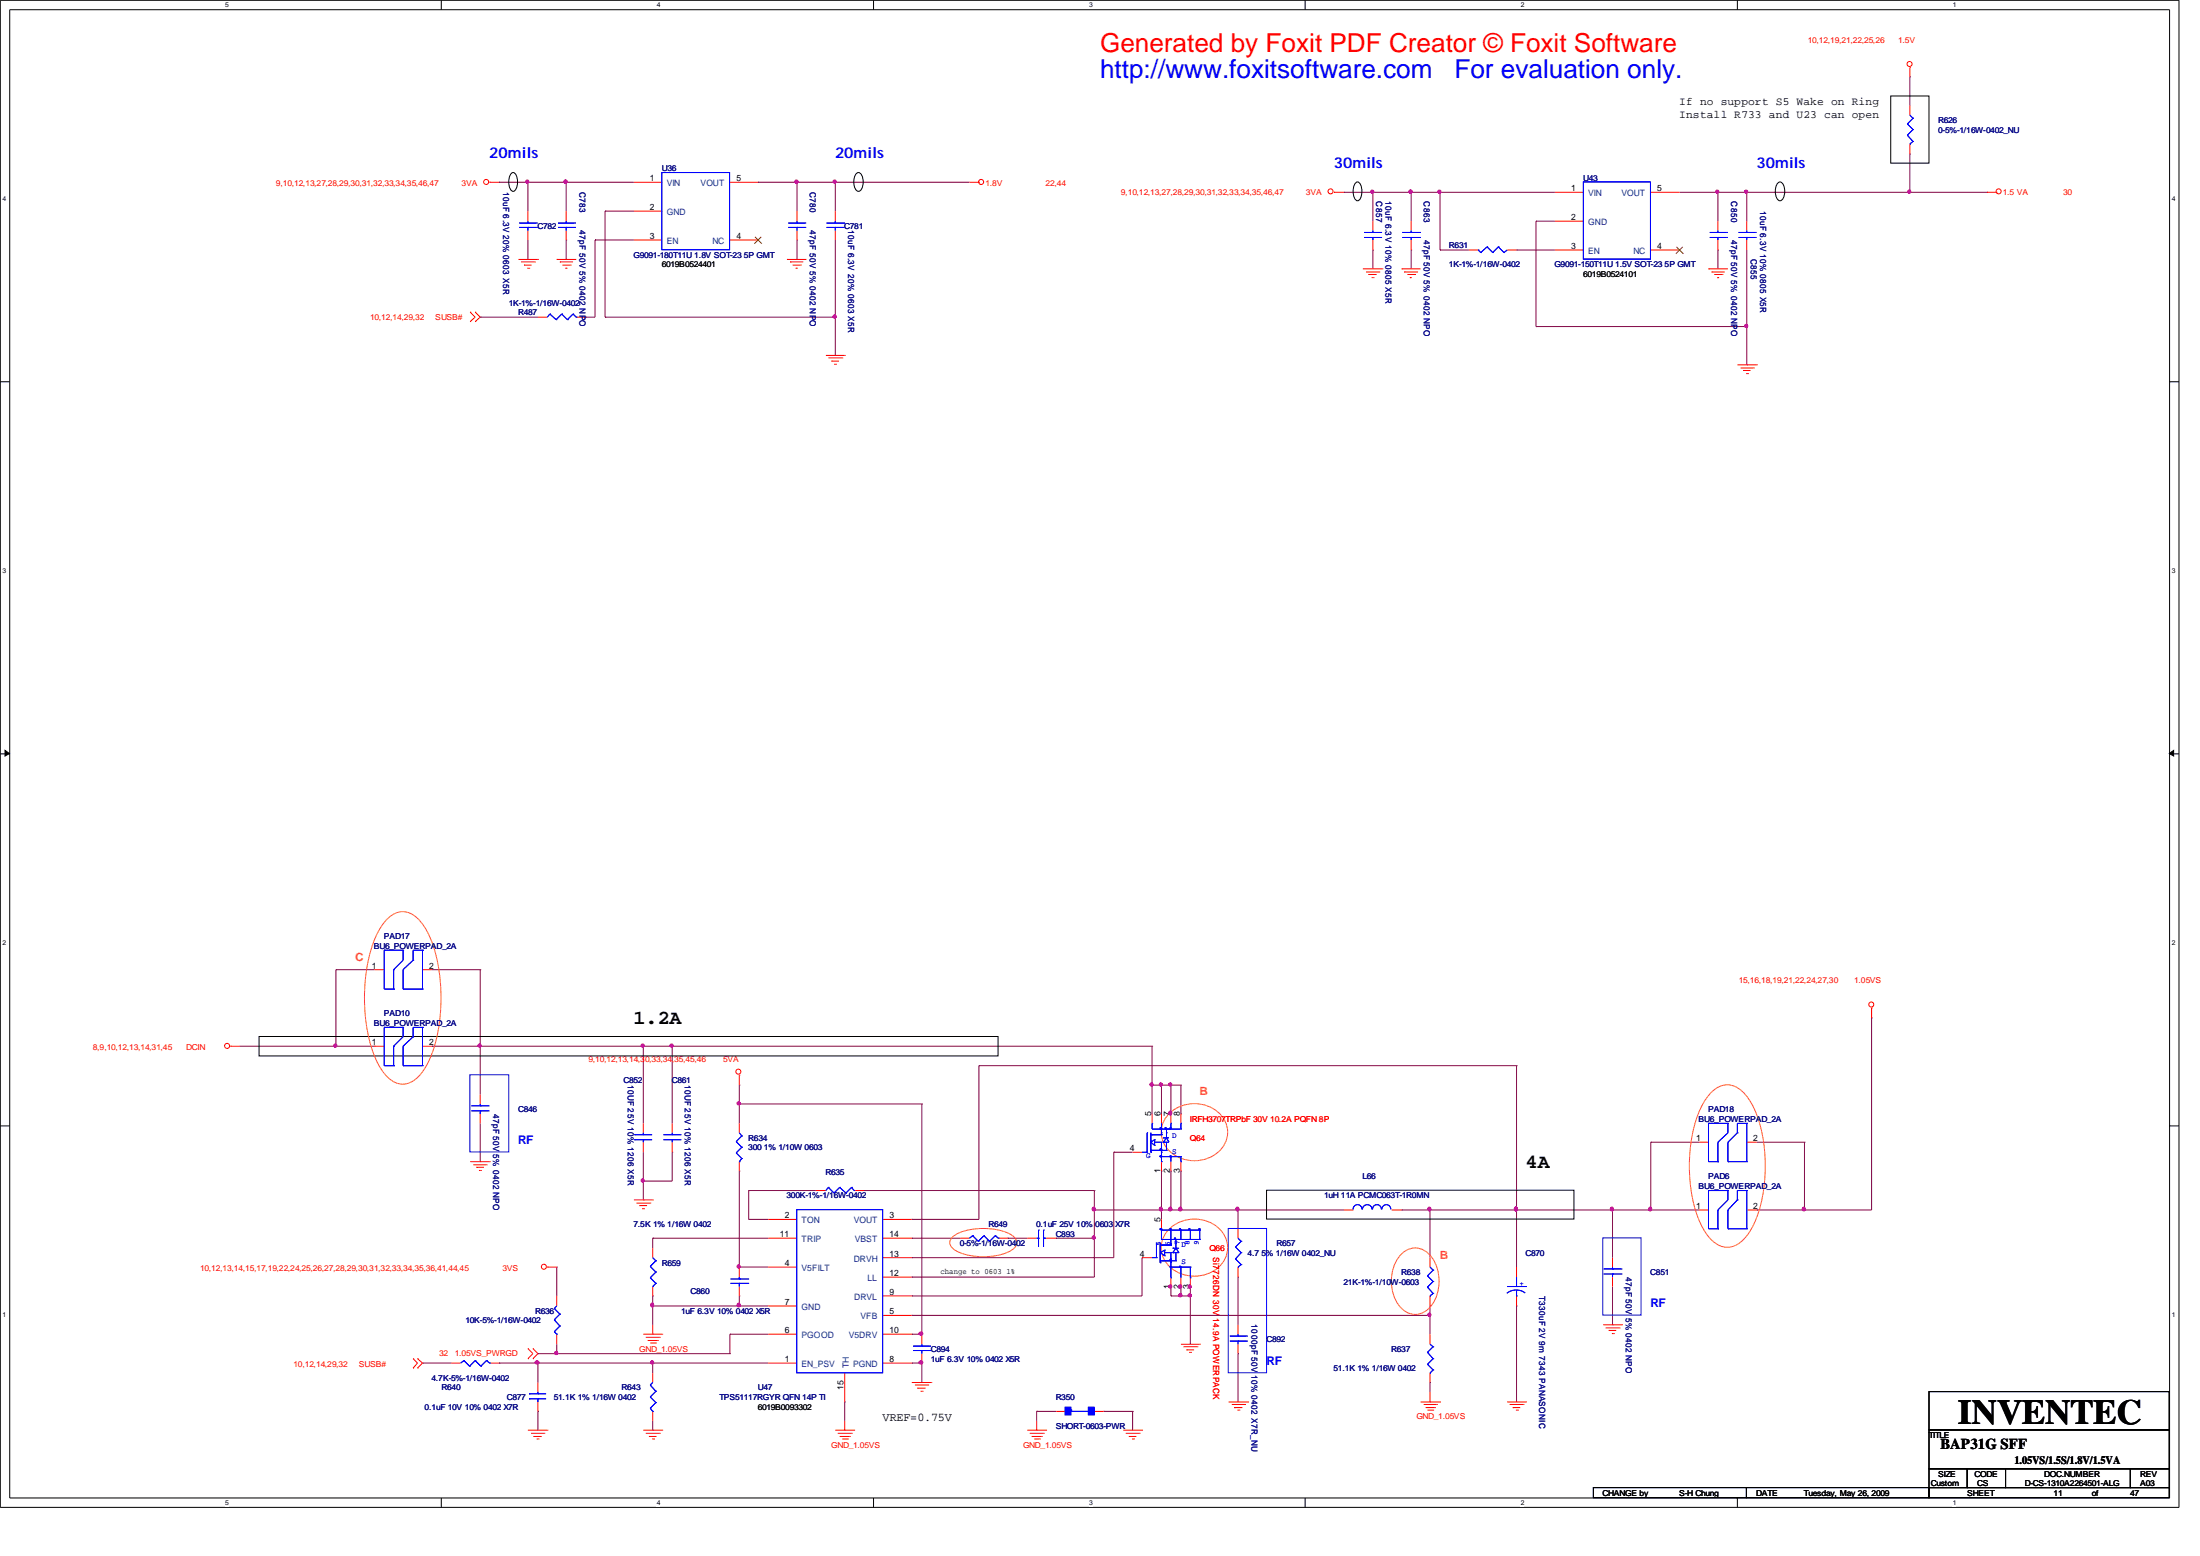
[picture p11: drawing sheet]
<svg xmlns="http://www.w3.org/2000/svg" width="297mm" height="210mm" viewBox="0 0 297 210" stroke-linecap="round" stroke-linejoin="round" font-family="sans-serif">
<path d="M0 0h294.1v203.4h-294.1zM1.3 1.3h291.5v200.8h-291.5z" fill="none" stroke="#000" stroke-width=".13"/>
<g fill="#fff">
<path d="M30.4 .2h.4v1h-.4z"/>
<path d="M30.4 202.3h.4v1h-.4z"/>
</g>
<path d="M59.6 0v1.3M59.6 202.1v1.3" fill="none" stroke="#000" stroke-width=".13"/>
<g fill="#fff">
<path d="M88.6 .2h.5v1h-.5z"/>
<path d="M88.6 202.3h.5v1h-.5z"/>
</g>
<path d="M117.9 0v1.3M117.9 202.1v1.3" fill="none" stroke="#000" stroke-width=".13"/>
<g fill="#fff">
<path d="M147 .2h.4v1h-.4z"/>
<path d="M147 202.3h.4v1h-.4z"/>
</g>
<path d="M176.1 0v1.3M176.1 202.1v1.3" fill="none" stroke="#000" stroke-width=".13"/>
<g fill="#fff">
<path d="M205.2 .2h.5v1h-.5z"/>
<path d="M205.2 202.3h.5v1h-.5z"/>
</g>
<path d="M234.5 0v1.3M234.5 202.1v1.3" fill="none" stroke="#000" stroke-width=".13"/>
<g fill="#fff">
<path d="M263.6 .2h.4v1h-.4z"/>
<path d="M263.6 202.3h.4v1h-.4z"/>
<path d="M.3 26.3h.5v1h-.5z"/>
<path d="M293.1 26.3h.4v1h-.4z"/>
<path d="M.3 76.5h.5v1.1h-.5z"/>
<path d="M293.1 76.5h.4v1.1h-.4z"/>
</g>
<path d="M0 51.5h1.3M292.8 51.5h1.3" fill="none" stroke="#000" stroke-width=".13"/>
<g fill="#fff">
<path d="M.3 126.7h.5v1.1h-.5z"/>
<path d="M293.1 126.7h.4v1.1h-.4z"/>
</g>
<path d="M0 101.7h1.3M292.8 101.7h1.3" fill="none" stroke="#000" stroke-width=".13"/>
<path d="M.7 101.3l.6 .4-.6 .3zM292.8 101.7l.6-.4v.7z" fill="#000" stroke="#000" stroke-width=".13"/>
<g fill="#fff">
<path d="M.3 177h.5v1h-.5z"/>
<path d="M293.1 177h.4v1h-.4z"/>
</g>
<g fill="none" stroke="#000" stroke-width=".13">
<path d="M255.2 13h5.1v9h-5.1zM69 23.4l.3-.1a1.15 1.15 0 0 1 .5 1.3 1.15 1.15 0 0 1-.5 1.2 1.15 1.15 0 0 1-.6-1.2v-.5zM115.6 23.4l.3-.1a1.13 1.13 0 0 1 .6 1.3 1.13 1.13 0 0 1-.6 1.2 1.13 1.13 0 0 1-.7-1.2l.1-.5zM183 24.7l.2-.1a1.15 1.15 0 0 1 .6 1.2 1.15 1.15 0 0 1-.6 1.3 1.15 1.15 0 0 1-.6-1.3l.1-.5zM240 24.7l.2-.1a1.13 1.13 0 0 1 .7 1.2 1.13 1.13 0 0 1-.7 1.3 1.13 1.13 0 0 1-.6-1.3l.1-.5zM35 139.9h99.7v2.6h-99.7zM0 151.9h1.3M292.8 151.9h1.3M170.9 160.6h41.5v3.9h-41.5zM260.3 187.8h32.5v5.2h-32.5zM260.3 198.2h5.2v2.5h-5.2zM260.3 193h32.5v5.2h-32.5z"/>
<path d="M265.5 198.2h5.2v2.5h-5.2zM270.7 198.2h16.8v2.5h-16.8zM287.5 198.2h5.3v2.5h-5.3zM215.1 200.7h20.6v1.4h-20.6zM235.7 200.7h24.6v1.4h-24.6zM260.3 200.7h32.5v1.4h-32.5z"/>
</g>
<g fill="none" stroke="#800040" stroke-width=".13">
<path d="M257.8 10.4h.1M257.8 10.4v3.9M67.4 24.6h.1M67.4 24.6h18.2M71.2 35h.1M71.2 24.6h.1M71.2 24.6v3.9M71.2 32.4v2.6M76.4 24.6h.1M76.4 32.4h.1M76.4 24.6v3.9M76.4 32.4v2.6"/>
<path d="M80.3 32.4h.1M80.3 32.4h5.3M80.3 32.4v10.4h-1.3M81.7 28.5h.1M81.7 28.5h3.9M81.7 28.5v14.3M102.3 24.6h.1M102.3 24.6h28.6M107.6 24.6h.1M107.6 32.4h.1M107.6 24.6v3.9M107.6 32.4v2.6"/>
<path d="M112.7 24.6h.1M112.7 24.6v3.9M112.7 32.4v15.6M181.4 26h.1M181.4 26h28.4M185.3 33.7h.1M185.3 26h.1M185.3 26v3.8M185.3 33.7v2.6M190.5 26h.1M190.5 33.7h.1M190.5 26v3.8"/>
<path d="M190.5 33.7v2.6M194.4 26h.1M194.4 33.7h.1M194.4 33.7h3.8M194.4 26v7.7M204.7 33.7h.1M204.7 33.7h5.1M207.3 29.8h.1M207.3 29.8h2.5M207.3 29.8v14.3M226.7 26h41.5M231.9 26h.1"/>
<path d="M231.9 33.7h.1M231.9 26v3.8M231.9 33.7v2.6M235.8 26h.1M235.8 26v3.8M235.8 33.7v15.5M257.8 26h.1M257.8 20.8h.1M257.8 20.8v5.2M268.2 26h.1M64.8 42.8h.1M64.8 42.8h7.8"/>
<path d="M79 42.8h.1M81.7 42.8h.1M81.7 42.8h31M112.7 42.8h.1M112.7 48h.1M207.3 44.1h.1M207.3 44.1h28.5M235.8 44.1h.1M235.8 49.2h.1M45.3 130.9h.1M45.3 130.9h5.2M45.3 130.9v10.3"/>
<path d="M58.3 130.9h6.5M64.8 130.9h.1M64.8 130.9v16.8M252.6 137.4h.1M252.6 137.4v25.9h-15.5M32.4 141.2h18.1M45.3 141.2h.1M50.5 141.2h.1M58.3 141.2h.1M58.3 141.2h97.2M64.8 141.2h.1M64.8 156.8h.1"/>
<path d="M64.8 151.6v5.2M86.8 141.2h.1M86.8 159.4h.1M86.8 141.2v10.4M86.8 155.5v6.4M90.7 141.2h.1M90.7 155.5h.1M90.7 141.2v10.4M90.7 155.5v3.9h-3.9M99.8 149h.1M99.8 158h.1M99.8 146.4h.1"/>
<path d="M99.8 146.4v5.2M99.8 158v13M99.8 149h24.6M124.4 149h.1M124.4 149v31h-1.3M132.1 143.8h.1M132.1 143.8v20.7h-9M132.1 143.8h72.6M150.3 155.5h.1M150.3 155.5v14.2h-27.2M150.3 155.5h2.6M155.5 146.4h.1"/>
<path d="M155.5 141.2h.1M155.5 141.2v9.1M155.5 146.4h3.9M156.8 158h.1M156.8 146.4h.1M156.8 146.4v3.9M156.8 158v6.5M158 158h.1M158 146.4h.1M158 146.4v3.9M158 158v5.3M159.4 158h.1"/>
<path d="M159.4 150.3h.1M159.4 146.4h.1M159.4 146.4v3.9M159.4 158v5.3M204.7 143.8h.1M204.7 143.8v27.2M222.8 154.1h.1M222.8 154.1h6.5M222.8 154.1v9.2M237.1 154.1h6.4M243.5 154.1h.1M243.5 154.1v9.2"/>
<path d="M75.1 171h.1M75.1 171v3.9M86.8 161.9h.1M88.1 167.1h.1M88.1 176.2h.1M88.1 174.9h.1M88.1 167.1h15.6M88.1 167.1v1.3M88.1 174.9v3.9M88.1 176.2h15.6M99.8 171h.1M99.8 174.9h.1"/>
<path d="M99.8 176.2h.1M99.8 174.9v1.3M99.8 171h3.9M101 160.7h.1M101 164.5h.1M101 160.7h9.1M101 164.5h2.7M101 160.7v3.8M116.6 160.7h.1M116.6 160.7h31.1M123.1 177.5h.1M123.1 169.7h.1"/>
<path d="M123.1 172.3h.1M123.1 167.1h.1M123.1 164.5h.1M123.1 174.9h.1M123.1 177.5h69.9M123.1 167.1h6.5M136 167.1h.1M136 167.1h2.6M142.5 167.1h.1M142.5 167.1h5.2M147.7 160.7h.1M147.7 163.3h.1"/>
<path d="M147.7 167.1h.1M147.7 160.7v11.6h-24.6M147.7 163.3h33.7M154.1 169.7h.1M154.1 169.7v5.2h-31M156.8 163.3h.1M158 163.3h.1M158 173.7h.1M158 174.9h.1M158 174.9h2.7M158 173.6v1.3M159.4 174.9h.1"/>
<path d="M159.4 173.7h.1M159.4 163.3h.1M159.4 173.6v1.3M160.7 174.9h.1M160.7 173.7h.1M160.7 173.6v7.8M167.1 163.3h.1M167.1 172.3h.1M167.1 163.3v2.5M167.1 172.3v6.5M189.2 163.3h.1M189.2 163.3h40.1"/>
<path d="M193 163.3h.1M193 177.5h.1M193 176.2h.1M193 163.3v6.4M193 176.2v3.8M204.7 163.3h.1M204.7 176.2h.1M204.7 176.2v13M217.6 163.3h.1M217.6 178.8h.1M217.6 163.3v6.4M217.6 173.6v5.2"/>
<path d="M222.8 163.3h.1M237.1 163.3h.1M243.5 163.3h.1M57 183.9h.1M57 183.9h3.9M67.4 183.9h.1M67.4 183.9h36.3M72.6 183.9h.1M72.6 190.5h.1M72.6 182.7h.1M72.6 183.9v2.7M72.6 190.5v2.5"/>
<path d="M72.6 182.7h25.9M75.1 182.7h.1M75.1 181.4v1.3M88.1 183.9h.1M88.1 193h.1M88.1 183.9v1.4M88.1 191.7v1.3M98.5 180h.1M98.5 182.7h.1M98.5 180h5.2M98.5 180v2.7M114 189.2h.1"/>
<path d="M114 189.2v2.5M123.1 180h.1M123.1 183.9h.1M123.1 183.9h1.3M124.4 183.9h.1M124.4 183.9v2.7M139.9 190.5h.1M139.9 190.5h2.6M139.9 190.5v1.2M149 190.5h.1M149 190.5h3.9M152.9 190.5h.1"/>
<path d="M152.9 190.5v2.5M167.1 182.7h.1M167.1 182.7v6.5M193 186.6h.1M193 186.6v1.2"/>
</g>
<g fill="#f0f" stroke="#f0f" stroke-width=".13">
<path d="M124.1 183.7h.4v.2v.1h-.4l-.1-.1z" fill-rule="evenodd"/>
<path d="M72.3 183.7h.4v.2v.1h-.4l-.1-.1z" fill-rule="evenodd"/>
<path d="M124.1 179.8h.4v.2v.1h-.4l-.1-.1z" fill-rule="evenodd"/>
<circle cx="76.3" cy="24.5" r=".21"/>
<circle cx="112.6" cy="24.5" r=".21"/>
<circle cx="160.6" cy="174.8" r=".21"/>
<circle cx="156.7" cy="163.1" r=".24"/>
<circle cx="157.9" cy="163.1" r=".24"/>
<circle cx="88" cy="183.9" r=".21"/>
<circle cx="192.9" cy="163.1" r=".24"/>
<circle cx="147.6" cy="167" r=".21"/>
<circle cx="99.7" cy="148.9" r=".21"/>
<circle cx="99.7" cy="170.9" r=".21"/>
<circle cx="99.7" cy="176.1" r=".24"/>
<circle cx="192.9" cy="177.4" r=".21"/>
<circle cx="90.6" cy="141.1" r=".21"/>
<circle cx="204.6" cy="163.1" r=".24"/>
<circle cx="147.6" cy="163.1" r=".24"/>
<circle cx="88" cy="176.1" r=".24"/>
<circle cx="86.7" cy="141.1" r=".21"/>
<circle cx="75.1" cy="182.6" r=".21"/>
<circle cx="235.7" cy="25.9" r=".21"/>
<circle cx="257.7" cy="25.9" r=".21"/>
<circle cx="194.3" cy="25.9" r=".21"/>
<circle cx="190.4" cy="25.9" r=".21"/>
<circle cx="235.7" cy="44" r=".21"/>
<circle cx="86.7" cy="159.3" r=".21"/>
<circle cx="112.6" cy="42.7" r=".21"/>
<circle cx="243.4" cy="163.1" r=".24"/>
<circle cx="160.6" cy="173.6" r=".21"/>
<circle cx="159.3" cy="173.6" r=".21"/>
<circle cx="159.3" cy="174.8" r=".21"/>
<circle cx="157.9" cy="173.6" r=".21"/>
<circle cx="71.2" cy="24.5" r=".21"/>
<circle cx="107.5" cy="24.5" r=".21"/>
<circle cx="185.2" cy="25.9" r=".21"/>
<circle cx="231.8" cy="25.9" r=".21"/>
<circle cx="45.3" cy="141.1" r=".21"/>
<circle cx="64.7" cy="141.1" r=".21"/>
<circle cx="222.7" cy="163.1" r=".24"/>
<circle cx="217.5" cy="163.1" r=".24"/>
<circle cx="167" cy="163.1" r=".24"/>
<circle cx="159.3" cy="163.1" r=".24"/>
<circle cx="155.4" cy="146.3" r=".21"/>
<circle cx="157.9" cy="150.2" r=".24"/>
<circle cx="156.7" cy="146.3" r=".21"/>
<circle cx="157.9" cy="146.3" r=".21"/>
</g>
<g fill="none" stroke="#f00" stroke-width=".13">
<path d="M257.8 9.1h.1M257.8 9.1v1.3M66.1 24.6h.1M66.1 24.6h1.3M70 35h2.6M70.3 35.3h1.9M70.7 35.8h.1M70.7 35.8h1.1M71.2 36.2h.2M71.2 28.5v1.3M71.2 31.1v1.3M71.4 36.2h.1"/>
<path d="M72.2 35.3h.1M72.6 35h.1M75.1 35h.1M75.1 35h2.7M75.6 35.3h.1M75.6 35.3h1.7M75.9 35.8h1.1M76.3 36.2h.1M76.3 36.2h.3M77 35.8h.1M106.2 35h.1M106.2 35h2.6"/>
<path d="M106.6 35.3h.1M106.6 35.3h1.8M107 35.8h1.1M107.4 36.2h.1M107.4 36.2h.3M108.1 35.8h.1M130.9 24.6h1.2M132.1 24.6h.1M180 26h.1M180 26h1.4M183.9 36.3h2.7M184.4 36.7h1.7"/>
<path d="M184.7 37h.1M184.7 37h1.1M185.1 37.5h.3M185.4 37.5h.1M186.1 36.7h.1M186.6 36.3h.1M189.2 36.3h.1M189.2 36.3h2.5M189.5 36.7h.1M189.5 36.7h1.9M189.9 37h1.1M190.3 37.5h.1"/>
<path d="M190.3 37.5h.2M191 37h.1M230.6 36.3h.1M230.6 36.3h2.6M231 36.7h.1M231 36.7h1.8M231.4 37h1.1M231.8 37.5h.1M231.8 37.5h.2M232.5 37h.1M268.2 26h1.3M269.5 26h.1"/>
<path d="M63.5 43.4h.1M63.5 42.1h.1M63.5 42.1l.6 .7-.6 .6M64.1 42.1h.1M64.1 43.4h.1M64.1 42.1l.7 .7-.7 .6M111.5 48h2.5M111.8 48.3h1.9M112.2 48.7h.1M112.2 48.7h1M112.6 49.1h.2M112.8 49.1h.1"/>
<path d="M113.7 48.3h.1M114 48h.1M234.5 49.2h2.6M234.9 49.7h1.8M235.2 50h.1M235.2 50h1.1M235.7 50.4h.2M235.9 50.4h.1M236.7 49.7h.1M237.1 49.2h.1M252.6 136h.1M252.6 136v1.4"/>
<path d="M31.1 141.2h.1M31.1 141.2h1.3M63.5 156.8h2.6M63.9 157.2h1.8M64.3 157.5h.1M64.3 157.5h1M64.6 157.9h.3M64.9 157.9h.1M65.7 157.2h.1M66.1 156.8h.1M99.8 145.1h.1M99.8 145.1v1.3"/>
<path d="M73.9 171h.1M73.9 171h1.2M85.6 161.9h2.5M85.9 162.3h1.9M86.3 162.7h.1M86.3 162.7h1M86.7 163.1h.2M86.9 163.1h.1M87.8 162.3h.1M88.1 161.9h.1M88.1 178.8v1.2M110.1 160.7h1.4"/>
<path d="M115.3 160.7h1.3M193 169.7v1.3M193 174.9v1.3M216.4 178.8h2.5M216.7 179.2h1.9M217.1 179.5h.1M217.1 179.5h1M217.6 180h.2M217.8 180h.1M218.6 179.2h.1M218.9 178.8h.1M55.8 184.6h.1"/>
<path d="M55.8 183.3h.1M55.8 183.3l.5 .6-.5 .7M56.3 183.3h.1M56.3 184.6h.1M56.3 183.3l.7 .6-.7 .7M71.2 183.3h.1M71.2 182h.1M71.2 193h2.7M71.2 182l.7 .7-.7 .6M71.7 193.4h1.7M71.9 182h.1M71.9 183.3h.1"/>
<path d="M71.9 182l.7 .7-.7 .6M72 193.8h.1M72 193.8h1.1M72.4 194.2h.3M72.7 194.2h.1M73.4 193.4h.1M73.9 193h.1M86.8 193h2.6M86.8 180h2.6M87.2 193.4h1.8M87.2 180.5h1.8M87.4 180.9h1.4"/>
<path d="M87.6 193.8h.1M87.6 193.8h1M87.8 181.2h.7M88 194.2h.3M88.1 180h.1M88.3 194.2h.1M88.5 181.2h.1M88.8 180.9h.1M89 193.4h.1M89 180.5h.1M89.4 193h.1M89.4 180h.1"/>
<path d="M112.7 193h2.6M113.1 193.4h1.8M113.3 193.8h1.4M113.7 194.2h.7M114 193h.1M114 191.7v1.3M114.4 194.2h.1M114.7 193.8h.1M114.9 193.4h.1M115.3 193h.1M123.1 186.6h2.6M123.5 186.9h1.8"/>
<path d="M123.8 187.3h.1M123.8 187.3h1.1M124.2 187.7h.3M124.5 187.7h.1M125.3 186.9h.1M125.7 186.6h.1M138.6 193h2.6M139 193.4h1.8M139.2 193.8h1.4M139.6 194.2h.7M139.9 193h.1M139.9 191.7v1.3"/>
<path d="M140.3 194.2h.1M140.6 193.8h.1M140.8 193.4h.1M141.2 193h.1M142.5 190.5h1.3M147.7 190.5h1.3M151.6 193h2.5M151.9 193.4h1.9M152.4 193.8h.1M152.4 193.8h1M152.8 194.2h.2M153 194.2h.1"/>
<path d="M153.8 193.4h.1M154.1 193h.1M159.4 181.4h2.5M159.7 181.7h1.9M160.1 182.2h.1M160.1 182.2h1.1M160.5 182.5h.2M160.7 182.5h.1M161.6 181.7h.1M161.9 181.4h.1M165.8 189.2h2.6M166.2 189.5h1.8"/>
<path d="M166.6 189.9h.1M166.6 189.9h1.1M167 190.3h.3M167.3 190.3h.1M168 189.5h.1M168.4 189.2h.1M191.7 189.2h2.7M192.2 189.5h1.7M192.4 189.9h1.3M192.7 190.3h.7M193 189.2h.1M193 187.8v1.4"/>
<path d="M193.4 190.3h.1M193.7 189.9h.1M193.9 189.5h.1M194.4 189.2h.1M203.4 189.2h2.6M203.8 189.5h1.8M204.2 189.9h.1M204.2 189.9h1M204.6 190.3h.3M204.9 190.3h.1M205.6 189.5h.1M206 189.2h.1"/>
<circle cx="257.7" cy="8.6" r=".34"/>
<circle cx="65.6" cy="24.6" r=".34"/>
<circle cx="132.4" cy="24.6" r=".34"/>
<circle cx="179.6" cy="25.8" r=".34"/>
<circle cx="269.7" cy="25.8" r=".34"/>
<circle cx="252.6" cy="135.6" r=".34"/>
<circle cx="30.6" cy="141.1" r=".34"/>
<circle cx="99.7" cy="144.6" r=".34"/>
<circle cx="73.4" cy="170.9" r=".34"/>
</g>
<path d="M52.3 123.9a2.67 2.67 0 0 1 4.1 0 11.8 11.8 0 0 1 2.7 6.2 23.6 23.6 0 0 1-1.1 12.8 5.8 5.8 0 0 1-2.9 3.3 2.7 2.7 0 0 1-2.8-.8 11.8 11.8 0 0 1-2.7-6.2 23.6 23.6 0 0 1 1.1-12.8l1-1.8zM157.8 150.3a4.8 4.8 0 0 1 7.6 1.1 3.7 3.7 0 0 1-2.6 5 4.6 4.6 0 0 1-6-2.9 3.5 3.5 0 0 1 1-3.2zM231.1 147.3a2.74 2.74 0 0 1 4 0 10.9 10.9 0 0 1 2.7 5.8 21.1 21.1 0 0 1-1 12 5.6 5.6 0 0 1-3 3.1 3 3 0 0 1-3.3-1.4 16 16 0 0 1-2.5-9.4 16 16 0 0 1 2.5-9.5zM128.5 166.9a6.4 6.4 0 0 1 4.2-1.1 6.4 6.4 0 0 1 4.2 1.1 .95 .95 0 0 1 0 1.5 6.4 6.4 0 0 1-4.2 1.2 6.4 6.4 0 0 1-4.2-1.2 .95 .95 0 0 1 0-1.5zM157.8 165.9a4.8 4.8 0 0 1 7.6 1.1 3.7 3.7 0 0 1-2.6 5 4.6 4.6 0 0 1-6-2.9 3.5 3.5 0 0 1 1-3.2zM189.2 169.2a2.57 2.57 0 0 1 4.1 .5 5.7 5.7 0 0 1-.5 6.9 2.57 2.57 0 0 1-4.1-.5 5.7 5.7 0 0 1 .5-6.9z" fill="none" stroke="#ff8000" stroke-width=".13"/>
<g fill="none" stroke="#00f" stroke-width=".13">
<path d="M70.1 30.7h2.3M70.1 30.1h2.3M71.2 30.1h.1M71.2 30.7h.1M71.2 29.8v.3M71.2 30.7v.4M72.4 30.7h.1M72.4 30.1h.1M63.4 145h5.3v10.4h-5.3zM111.8 160.2h.1M111.8 160.2l-.3 .5M111.8 160.2l.8 .8"/>
<path d="M112.6 161h.1M113.3 160.2h.1M113.3 160.2l-.7 .8M113.3 160.2l.9 .8M114.2 161h.1M114.9 160.2h.1M114.9 160.2l-.7 .8M114.9 160.2l.4 .5M115.3 160.7h.1M165.8 165.8h5.1v19.5h-5.1zM192.7 172.2h.1M192.7 173.7h.1"/>
<path d="M192.7 172.2l.7 .7M192.7 173.7l.7 .8M193 174.9h.1M193 171l.4 .4M193.4 171.4h.1M193.4 172.9h.1M193.4 174.5h.1M193.4 171.4l-.7 .8M193.4 172.9l-.7 .8M193.4 174.5l-.4 .4M216.3 167h5.2v10.5h-5.2z"/>
</g>
<path d="M143.8 190h.7v.9h-.7z" fill="#00f"/>
<path d="M143.8 189.9h.7v1h-.7z" fill="none" stroke="#00f" stroke-width=".13"/>
<path d="M147 190h.7v.9h-.7z" fill="#00f"/>
<path d="M144.6 190.3h.1M144.6 190.3v.2h2.3M146.9 189.9h.8v1h-.8zM146.9 190.5h.1" fill="none" stroke="#00f" stroke-width=".13"/>
<path d="M143.8 190h.7v.9h-.7z" fill="#00f"/>
<path d="M143.8 189.9h.7v1h-.7z" fill="none" stroke="#00f" stroke-width=".13"/>
<path d="M147 190h.7v.9h-.7z" fill="#00f"/>
<g fill="none" stroke="#00f" stroke-width=".13">
<path d="M257.4 16.7h.1M257.4 18.2h.1M257.4 16.7l.8 .8M257.4 18.2l.8 .9M257.8 19.4h.1M257.8 15.5l.4 .5M258.2 16h.1M258.2 17.5h.1M258.2 19.1h.1M258.2 16l-.8 .7M258.2 17.5l-.8 .7M258.2 19.1l-.4 .3"/>
<path d="M75.3 30.7h2.3M75.3 30.1h2.3M76.4 30.1h.1M76.4 30.7h.1M76.4 29.8v.3M76.4 30.7v.4M77.6 30.7h.1M77.6 30.1h.1M89.3 23.3h9.2v10.4h-9.2zM106.4 30.7h2.3M106.4 30.1h2.3M107.6 30.1h.1"/>
<path d="M107.6 30.7h.1M107.6 29.8v.3M107.6 30.7v.4M108.7 30.7h.1M108.7 30.1h.1M111.5 30.7h2.4M111.5 30.1h2.4M112.7 30.1h.1M112.7 30.7h.1M112.7 29.8v.3M112.7 30.7v.4M113.9 30.7h.1"/>
<path d="M113.9 30.1h.1M184.1 32h2.3M184.1 31.4h2.3M185.3 31.4h.1M185.3 32h.1M185.3 31.1v.3M185.3 32v.4M186.4 32h.1M186.4 31.4h.1M189.3 32h2.3M189.3 31.4h2.3M190.5 31.4h.1"/>
<path d="M190.5 32h.1M190.5 31.1v.3M190.5 32v.4M191.6 32h.1M191.6 31.4h.1M199.5 33.7h.1M199.5 33.7l.4 .4M199.9 34.1h.1M200.7 33.3h.1M200.7 33.3l.8 .8M200.7 33.3l-.8 .8M201.5 34.1h.1"/>
<path d="M202.2 33.3h.1M202.2 33.3l.8 .8M202.2 33.3l-.7 .8M203 34.1h.1M203.4 33.7l-.4 .4M213.7 24.6h9.1v10.4h-9.1zM230.8 32h2.2M230.8 31.4h2.2M231.9 31.4h.1M231.9 32h.1M231.9 31.1v.3M231.9 32v.4"/>
<path d="M233 32h.1M233 31.4h.1M234.7 32h2.2M234.7 31.4h2.2M235.8 31.4h.1M235.8 32h.1M235.8 31.1v.3M235.8 32v.4M236.9 32h.1M236.9 31.4h.1M74.2 42.4h.1M74.2 42.4l-.3 .4"/>
<path d="M74.2 42.4l.9 .7M75.1 43.1h.1M75.8 42.4h.1M75.8 42.4l-.7 .7M75.8 42.4l.8 .7M76.6 43.1h.1M77.3 42.4h.1M77.3 42.4l-.7 .7M77.3 42.4l.5 .4M77.8 42.8h.1M51.9 128.2h.1M51.9 138.6h.1"/>
<path d="M51.9 128.2v5.3h1.2M51.9 138.6v5.2h1.2M51.9 128.2h2.5M51.9 138.6h2.5M53.1 129.5h.1M53.1 139.9h.1M53.1 130.9h.1M53.1 133.5h.1M53.1 130.9v2.6M54.4 128.2h.1M54.4 133.5h.1M54.4 130.9h.1"/>
<path d="M54.4 138.6h.1M54.4 128.2v1.4l-1.3 1.3M54.4 130.9v2.6M54.4 138.6v1.3l-1.3 1.3M54.4 133.5h2.6M55.8 129.6h.1M55.8 139.9h.1M55.8 129.6l-1.4 1.3M55.8 139.9l-1.4 1.3M57 128.2h.1M57 133.5h.1M57 138.6h.1"/>
<path d="M57 128.2h-1.2v1.4M57 128.2v5.3M57 138.6v5.2M57 138.6h-1.2v1.3M53.1 141.2h.1M53.1 143.8h.1M53.1 141.2v2.6M54.4 143.8h.1M54.4 141.2h.1M54.4 141.2v2.6M54.4 143.8h2.6M57 143.8h.1"/>
<path d="M63.6 149.9h2.3M63.6 149.2h2.3M64.8 149.2h.1M64.8 149.9h.1M64.8 149v.2M64.8 149.9v.4M65.9 149.9h.1M65.9 149.2h.1M85.6 153.8h.1M85.6 153.1h.1M85.6 153.8h2.4M85.6 153.1h2.4"/>
<path d="M86.8 153.1h.1M86.8 153.8h.1M86.8 152.9v.2M86.8 153.8v.3M89.5 153.8h2.3M89.5 153.1h2.3M90.7 153.1h.1M90.7 153.8h.1M90.7 152.9v.2M90.7 153.8v.3M91.8 153.8h.1M91.8 153.1h.1"/>
<path d="M99.4 154.1h.1M99.4 155.6h.1M99.4 154.1l.7 .7M99.4 155.6l.7 .7M99.8 156.8h.1M99.8 152.9l.3 .4M100.1 153.3h.1M100.1 154.8h.1M100.1 156.3h.1M100.1 153.3l-.7 .8M100.1 154.8l-.7 .8M100.1 156.3l-.3 .5"/>
<path d="M154.1 155.5h.7M154.8 155.5h.1M154.8 152.9h.1M154.8 152.9v2.6M155.3 155.5h.1M155.3 153.1h.1M155.3 154.1h.1M155.3 153.1h1.5M155.3 152.9v2.6M155.3 155.2h2.1M155.3 154.1l.5 .5M155.5 153.1h.1"/>
<path d="M155.5 152.4h.1M155.5 151.6h.1M155.5 152.4h3.9M155.5 151.6v.8M155.8 153.8h.1M155.8 154.6h.1M155.8 154.1h1M155.8 153.8l-.5 .3M155.8 153.8v.8M156.6 155.2h.1M156.8 153.1h.1M156.8 155.5h.1"/>
<path d="M156.8 155.2h.1M156.8 156.8h.1M156.8 152.4h.1M156.8 152.9h.1M156.8 154.1h.1M156.8 151.6v1.5M156.8 154.1v2.7M156.8 156.1h2.6M157 154.1h.1M157 153.5h.1M157 153.5h.8M157.4 152.4h.1"/>
<path d="M157.4 152.9h.1M157.4 155.2h.1M157.4 153.5h.1M157.4 152.4v1.1M157.4 154.1v1.1M157.4 153.5l.4 .6h-.8M157.4 153.5l-.4 .6M158 151.6h.1M158 156.1h.1M158 151.6v.8M158 156.1v.7M159.4 151.6h.1"/>
<path d="M159.4 156.1h.1M159.4 156.8h.1M159.4 152.4h.1M159.4 151.6v.8M159.4 156.1v.7M230.6 151.6h.1M230.6 151.6v5.2h1.3M230.6 151.6h2.6M231.8 152.8h.1M231.9 154.1h.1M231.9 156.8h.1M231.9 154.1v2.7"/>
<path d="M233.2 151.6h.1M233.2 156.8h.1M233.2 154.1h.1M233.2 151.6v1.3l-1.3 1.2M233.2 154.1v2.7M233.2 156.8h2.6M234.5 152.9h.1M234.5 152.9l-1.3 1.2M235.8 151.6h.1M235.8 156.8h.1M235.8 151.6h-1.3v1.3M235.8 151.6v5.2"/>
<path d="M74.8 176.6h.1M74.8 178.1h.1M74.8 179.7h.1M74.8 176.6l.8 .7M74.8 178.1l.8 .8M74.8 179.7l.3 .3M75.1 176.2l-.3 .4M75.6 177.3h.1M75.6 178.9h.1M75.6 177.3l-.8 .8M75.6 178.9l-.8 .8M87.8 170.9h.1"/>
<path d="M87.8 172.4h.1M87.8 170.9l.7 .8M87.8 172.4l.7 .8M88.1 173.6h.1M88.1 169.7l.4 .4M88.5 170.1h.1M88.5 171.7h.1M88.5 173.2h.1M88.5 170.1l-.7 .8M88.5 171.7l-.7 .7M88.5 173.2l-.4 .4M98.6 173.2h2.4"/>
<path d="M98.6 172.6h2.4M99.8 172.6h.1M99.8 173.2h.1M99.8 172.3v.3M99.8 173.2v.4M101 173.2h.1M101 172.6h.1M107.5 163.2h11.6v22.1h-11.6zM131.3 166.8h.1M131.3 166.8l-.4 .3M131.3 166.8l.7 .7M132 167.5h.1"/>
<path d="M132.8 166.8h.1M132.8 166.8l-.8 .7M132.8 166.8l.8 .7M133.6 167.5h.1M134.3 166.8h.1M134.3 166.8l-.7 .7M134.3 166.8l.4 .3M134.7 167.1h.1M139.9 167.1h.3M140.2 167.1h.1M140.2 166h.1M140.2 166v2.3"/>
<path d="M140.8 166h.1M140.8 167.1h.1M140.8 167.1h.4M140.8 166v2.3M155.5 169.7h.6M156.1 167.8h.1M156.1 169.7h.1M156.1 167.8v1.9M156.6 170.4h.1M156.6 168h.1M156.6 169h.1M156.6 167.8v2.6"/>
<path d="M156.6 168h1.4M156.6 170.1h2.1M156.6 169l.6 .5M156.8 168h.1M156.8 167.3h.1M156.8 166h.1M156.8 167.3h5.1M156.8 166v1.3M156.8 166h5.1M157.2 168.7h.1M157.2 169.5h.1M157.2 169h.8"/>
<path d="M157.2 168.7l-.6 .3M157.2 168.7v.8M157.9 170.1h.1M158 168h.1M158 170.4h.1M158 170.1h.1M158 172.4h.1M158 167.3h.1M158 167.8h.1M158 169h.1M158 166v2M158 169v3.4"/>
<path d="M158 171h2.7M158.3 169h.1M158.3 168.4h.1M158.3 168.4h.8M158.7 167.3h.1M158.7 167.8h.1M158.7 170.1h.1M158.7 168.4h.1M158.7 167.3v1.1M158.7 169v1.1M158.7 168.4l.4 .6h-.8M158.7 168.4l-.4 .6"/>
<path d="M159.4 166h.1M159.4 171h.1M159.4 166v1.3M159.4 171v1.4M160.7 166h.1M160.7 171h.1M160.7 172.4h.1M160.7 167.3h.1M160.7 166v1.3M160.7 171v1.4M161.9 166h.1M161.9 167.3h.1"/>
<path d="M161.9 166v1.3M166.8 168.3h.1M166.8 169.9h.1M166.8 168.3l.7 .7M166.8 169.9l.7 .7M167.1 171h.1M167.1 167.1l.4 .4M167.5 167.5h.1M167.5 169h.1M167.5 170.6h.1M167.5 167.5l-.7 .8M167.5 169l-.7 .9"/>
<path d="M167.5 170.6l-.4 .4M182.6 163.2a.59 .59 0 0 1 .6-.6 .59 .59 0 0 1 .6 .6M183.9 163.2a.64 .64 0 0 1 .6-.6 .64 .64 0 0 1 .7 .6M185.3 163.2a.59 .59 0 0 1 .5-.6 .59 .59 0 0 1 .6 .6M186.5 163.2a.59 .59 0 0 1 .6-.6 .59 .59 0 0 1 .6 .6M203.4 173.6h2.6M204.7 174.9h.1M204.7 173.6h.1M204.7 172.3v1.3M204.7 174.1v.8M205.9 174.5a2.03 2.03 0 0 0-2.5 0M206 173.6h.1"/>
<path d="M216.5 171.9h2.3M216.5 171.2h2.3M217.6 171.2h.1M217.6 171.9h.1M217.6 171v.2M217.6 171.9v.4M218.8 171.9h.1M218.8 171.2h.1M230.6 160.7h.1M230.6 160.7v5.1h1.3M230.6 160.7h2.6M231.8 161.9h.1"/>
<path d="M231.9 163.3h.1M231.9 165.8h.1M231.9 163.3v2.5M233.2 160.7h.1M233.2 165.8h.1M233.2 163.3h.1M233.2 160.7v1.2l-1.3 1.4M233.2 163.3v2.5M233.2 165.8h2.6M234.5 161.9h.1M234.5 161.9l-1.3 1.4M235.8 160.7h.1"/>
<path d="M235.8 165.8h.1M235.8 160.7v5.1M235.8 160.7h-1.3v1.2M62.6 183.6h.1M62.6 183.6l-.4 .3M62.6 183.6l.8 .8M63.4 184.4h.1M64.1 183.6h.1M64.1 183.6l-.7 .8M64.1 183.6l.8 .8M64.9 184.4h.1M65.7 183.6h.1"/>
<path d="M65.7 183.6l-.8 .8M65.7 183.6l.4 .3M66.1 183.9h.1M71.4 188.8h.1M71.4 188.1h.1M71.4 188.8h2.3M71.4 188.1h2.3M72.6 188.1h.1M72.6 188.8h.1M72.6 187.8v.3M72.6 188.8v.4M75.1 180h.1"/>
<path d="M87.8 186.9h.1M87.8 188.5h.1M87.8 190h.1M87.8 186.9l.7 .8M87.8 188.5l.7 .8M87.8 190l.3 .5M88.1 190.5h.1M88.1 186.6l-.3 .3M88.5 187.7h.1M88.5 189.3h.1M88.5 187.7l-.7 .8M88.5 189.3l-.7 .7"/>
<path d="M123.2 182.2h2.3M123.2 181.7h2.3M124.4 181.7h.1M124.4 182.2h.1M124.4 181.4v.3M124.4 182.2v.5M125.5 182.2h.1M125.5 181.7h.1M144.6 190.3h.1M144.6 190.3v.2h2.3M146.9 189.9h.8v1h-.8zM146.9 190.5h.1"/>
<path d="M166 181h2.3M166 180.3h2.3M167.1 180.3h.1M167.1 181h.1M167.1 180v.3M167.1 181v.4M168.3 181h.1M168.3 180.3h.1M192.7 182.5h.1M192.7 184.1h.1M192.7 182.5l.7 .8M192.7 184.1l.7 .8"/>
<path d="M193 185.3h.1M193 181.4l.4 .3M193.4 181.7h.1M193.4 183.3h.1M193.4 184.9h.1M193.4 181.7l-.7 .8M193.4 183.3l-.7 .8M193.4 184.9l-.4 .4"/>
</g>
<g fill="none" stroke="#f00" stroke-width=".13">
<path d="M257.8 14.3v1.2M257.8 19.4v1.4M76.4 28.5v1.3M76.4 31.1v1.3M85.6 24.6h3.8M85.6 28.5h3.8M85.6 32.4h3.8M98.5 24.6h3.8M98.5 32.4h3.8M107.6 28.5v1.3M107.6 31.1v1.3M112.7 28.5v1.3"/>
<path d="M112.7 31.1v1.3M185.3 29.8v1.3M185.3 32.4v1.3M190.5 29.8v1.3M190.5 32.4v1.3M198.2 33.7h1.3M203.4 33.7h1.3M209.8 26h3.9M209.8 29.8h3.9M209.8 33.7h3.9M222.8 26h3.9M222.8 33.7h3.9"/>
<path d="M231.9 29.8v1.3M231.9 32.4v1.3M235.8 29.8v1.3M235.8 32.4v1.3M72.6 42.8h1.3M77.8 42.8h1.2M50.5 130.9h1.4M57 130.9h1.3M50.5 141.2h1.4M57 141.2h1.3M64.8 147.7v1.3M64.8 150.3v1.3"/>
<path d="M86.8 151.6v1.3M86.8 154.1v1.4M90.7 151.6v1.3M90.7 154.1v1.4M99.8 151.6v1.3M99.8 156.8v1.2M152.9 155.5h1.2M155.5 150.3v1.3M156.8 150.3v1.3M156.8 156.8v1.2M158 150.3v1.3M158 156.8v1.2"/>
<path d="M159.4 150.3v1.3M159.4 156.8v1.2M229.3 154.1h1.3M235.8 154.1h1.3M75.1 174.9v1.3M88.1 168.4v1.3M88.1 173.6v1.3M99.8 171v1.3M99.8 173.6v1.3M103.7 167.1h3.9M103.7 171h3.9M103.7 176.2h3.9"/>
<path d="M103.7 164.5h3.9M119.2 169.7h3.9M119.2 167.1h3.9M119.2 174.9h3.9M119.2 164.5h3.9M119.2 177.5h3.9M119.2 172.3h3.9M129.6 167.1h1.3M134.7 167.1h1.3M138.6 167.1h1.3M141.2 167.1h1.3M154.1 169.7h1.4"/>
<path d="M156.8 164.5v1.3M158 172.4v1.3M159.4 172.4v1.3M160.7 172.4v1.3M167.1 165.8v1.3M167.1 171v1.3M167.1 178.8v1.2M181.4 163.3h1.3M187.8 163.3h1.4M204.7 171v1.3M204.7 174.9v1.3M217.6 169.7v1.3"/>
<path d="M217.6 172.3v1.3M229.3 163.3h1.3M235.8 163.3h1.3M60.9 183.9h1.3M66.1 183.9h1.3M72.6 186.6v1.2M72.6 189.2v1.3M75.1 180v1.4M88.1 185.3v1.3M88.1 190.5v1.2M103.7 183.9h3.9M103.7 180h3.9"/>
<path d="M114 185.3v3.9M119.2 183.9h3.9M119.2 180h3.9M124.4 180v1.4M124.4 182.7v1.2M167.1 181.4v1.3M193 180v1.4M193 185.3v1.3"/>
</g>
<g fill="#00f" stroke="#00f" stroke-width=".13">
<path d="M156.6 165.8l.2 .1h-.1z" fill-rule="evenodd"/>
<path d="M156.6 165.8l.2 .1h-.1z" fill-rule="evenodd"/>
<path d="M156.6 156h.2l-.1 .1z" fill-rule="evenodd"/>
<path d="M156.6 155.1h.2l-.1 .1z" fill-rule="evenodd"/>
<path d="M157.3 152.2h.1l-.1 .2z" fill-rule="evenodd"/>
<path d="M157.9 152.2h.1v.2z" fill-rule="evenodd"/>
<path d="M156.6 156h.2l-.1 .1z" fill-rule="evenodd"/>
<path d="M156.6 155.1h.2l-.1 .1z" fill-rule="evenodd"/>
<path d="M157.3 152.2h.1l-.1 .2z" fill-rule="evenodd"/>
<path d="M157.9 152.2h.1v.2z" fill-rule="evenodd"/>
<circle cx="158" cy="170.9" r=".08"/>
<circle cx="158" cy="170" r=".08"/>
<circle cx="158.6" cy="167.1" r=".08"/>
<circle cx="159.3" cy="170.9" r=".08"/>
<circle cx="161.9" cy="165.9" r=".08"/>
<circle cx="160.5" cy="165.9" r=".08"/>
<circle cx="159.3" cy="165.9" r=".08"/>
<circle cx="158" cy="165.9" r=".08"/>
<circle cx="158" cy="156" r=".08"/>
<circle cx="156.7" cy="152.3" r=".13"/>
</g>
<path d="M101.9 32l.9 .9M102.7 32l-.9 .9M226.3 33.3l.9 .9M227.1 33.3l-.9 .9" fill="none" stroke="#804000" stroke-width=".13"/>
<g fill="#f0f" stroke="#f0f" stroke-width=".13">
<path d="M124.1 183.7h.4v.2v.1h-.4l-.1-.1z" fill-rule="evenodd"/>
<path d="M72.3 183.7h.4v.2v.1h-.4l-.1-.1z" fill-rule="evenodd"/>
<path d="M124.1 179.8h.4v.2v.1h-.4l-.1-.1z" fill-rule="evenodd"/>
<circle cx="76.3" cy="24.5" r=".21"/>
<circle cx="112.6" cy="24.5" r=".21"/>
<circle cx="160.6" cy="174.8" r=".21"/>
<circle cx="156.7" cy="163.1" r=".24"/>
<circle cx="157.9" cy="163.1" r=".24"/>
<circle cx="88" cy="183.9" r=".21"/>
<circle cx="192.9" cy="163.1" r=".24"/>
<circle cx="147.6" cy="167" r=".21"/>
<circle cx="99.7" cy="148.9" r=".21"/>
<circle cx="99.7" cy="170.9" r=".21"/>
<circle cx="99.7" cy="176.1" r=".24"/>
<circle cx="192.9" cy="177.4" r=".21"/>
<circle cx="90.6" cy="141.1" r=".21"/>
<circle cx="204.6" cy="163.1" r=".24"/>
<circle cx="147.6" cy="163.1" r=".24"/>
<circle cx="88" cy="176.1" r=".24"/>
<circle cx="86.7" cy="141.1" r=".21"/>
<circle cx="75.1" cy="182.6" r=".21"/>
<circle cx="235.7" cy="25.9" r=".21"/>
<circle cx="257.7" cy="25.9" r=".21"/>
<circle cx="194.3" cy="25.9" r=".21"/>
<circle cx="190.4" cy="25.9" r=".21"/>
<circle cx="235.7" cy="44" r=".21"/>
<circle cx="86.7" cy="159.3" r=".21"/>
<circle cx="112.6" cy="42.7" r=".21"/>
<circle cx="243.4" cy="163.1" r=".24"/>
<circle cx="160.6" cy="173.6" r=".21"/>
<circle cx="159.3" cy="173.6" r=".21"/>
<circle cx="159.3" cy="174.8" r=".21"/>
<circle cx="157.9" cy="173.6" r=".21"/>
<circle cx="71.2" cy="24.5" r=".21"/>
<circle cx="107.5" cy="24.5" r=".21"/>
<circle cx="185.2" cy="25.9" r=".21"/>
<circle cx="231.8" cy="25.9" r=".21"/>
<circle cx="45.3" cy="141.1" r=".21"/>
<circle cx="64.7" cy="141.1" r=".21"/>
<circle cx="222.7" cy="163.1" r=".24"/>
<circle cx="217.5" cy="163.1" r=".24"/>
<circle cx="167" cy="163.1" r=".24"/>
<circle cx="159.3" cy="163.1" r=".24"/>
<circle cx="155.4" cy="146.3" r=".21"/>
<circle cx="157.9" cy="150.2" r=".24"/>
<circle cx="156.7" cy="146.3" r=".21"/>
<circle cx="157.9" cy="146.3" r=".21"/>
</g>
<text font-size="4.7" x="264.2" y="192.1">INVENTEC</text>
<text font-size="3.5" fill="#f00" x="148.5" y="7.1">Generated by Foxit PDF Creator © Foxit Software</text>
<g font-size="3.5" fill="#00f">
<text x="148.5" y="10.6">http://www.foxitsoftware.com</text>
<text x="196.3" y="10.6">For evaluation only.</text>
</g>
<g font-size="2.7">
<text x="85.5" y="138.2">1.2A</text>
<text x="205.9" y="157.7">4A</text>
</g>
<g font-size="2" fill="#00f">
<text x="66" y="21.3">20mils</text>
<text x="112.7" y="21.3">20mils</text>
<text x="180" y="22.7">30mils</text>
<text x="237.1" y="22.7">30mils</text>
</g>
<text font-size="2" x="261.9" y="195.6">BAP31G SFF</text>
<g font-size="1.6" fill="#00f">
<text x="69.9" y="154.3">RF</text>
<text x="222.8" y="176.4">RF</text>
<text x="170.9" y="184.1">RF</text>
</g>
<text font-size="1.6" x="119.1" y="191.8">VREF=0.75V</text>
<g font-size="1.5">
<text x="226.7" y="14.2">If no support S5 Wake on Ring</text>
<text x="226.7" y="15.9">Install R733 and U23 can open</text>
<text x="271.9" y="197.6">1.05VS/1.5S/1.8V/1.5VA</text>
</g>
<g font-size="1.5" fill="#ff8000">
<text x="47.9" y="129.6">C</text>
<text x="161.9" y="147.8">B</text>
<text x="194.3" y="169.8">B</text>
</g>
<g font-size="1.2" fill="#000080">
<text x="67.9" y="25.9" transform="rotate(90 67.9 25.9)">10uF 6.3V 20% 0603 X5R</text>
<text x="78.2" y="25.9" transform="rotate(90 78.2 25.9)">C783</text>
<text x="109.3" y="25.9" transform="rotate(90 109.3 25.9)">C780</text>
<text x="185.7" y="27.2" transform="rotate(90 185.7 27.2)">C857</text>
<text x="187" y="27.2" transform="rotate(90 187 27.2)">10uF 6.3V 10% 0805 X5R</text>
<text x="192.2" y="27.2" transform="rotate(90 192.2 27.2)">C863</text>
<text x="233.7" y="27.2" transform="rotate(90 233.7 27.2)">C850</text>
<text x="237.6" y="28.4" transform="rotate(90 237.6 28.4)">10uF 6.3V 10% 0805 X5R</text>
<text x="78.2" y="31.1" transform="rotate(90 78.2 31.1)">47pF 50V 5% 0402 NPO</text>
<text x="109.3" y="31.1" transform="rotate(90 109.3 31.1)">47pF 50V 5% 0402 NPO</text>
<text x="114.5" y="31.1" transform="rotate(90 114.5 31.1)">10uF 6.3V 20% 0603 X5R</text>
<text x="192.2" y="32.3" transform="rotate(90 192.2 32.3)">47pF 50V 5% 0402 NPO</text>
<text x="233.7" y="32.3" transform="rotate(90 233.7 32.3)">47pF 50V 5% 0402 NPO</text>
<text x="236.3" y="35" transform="rotate(90 236.3 35)">C855</text>
<text x="84.7" y="146.4" transform="rotate(90 84.7 146.4)">10UF 25V 10% 1206 X5R</text>
<text x="92.4" y="146.4" transform="rotate(90 92.4 146.4)">10UF 25V 10% 1206 X5R</text>
<text x="66.5" y="150.3" transform="rotate(90 66.5 150.3)">47pF 50V 5% 0402 NPO</text>
<text x="219.4" y="172.3" transform="rotate(90 219.4 172.3)">47pF 50V 5% 0402 NPO</text>
<text x="168.9" y="178.7" transform="rotate(90 168.9 178.7)">1000pF 50V 10% 0402 X7R_NU</text>
<text x="207.8" y="174.8" transform="rotate(90 207.8 174.8)">T330uF 2V 9m 7343 PANASONIC</text>
</g>
<g font-size="1.2">
<text x="87.7" y="24.5">1</text>
<text x="87.7" y="28.4">2</text>
<text x="99.4" y="24.5">5</text>
<text x="212.1" y="25.8">1</text>
<text x="212.1" y="29.7">2</text>
<text x="223.7" y="25.8">5</text>
<text x="87.7" y="32.3">3</text>
<text x="99.4" y="32.3">4</text>
<text x="212.1" y="33.6">3</text>
<text x="223.7" y="33.6">4</text>
<text x="50.2" y="130.7">1</text>
<text x="57.9" y="130.7">2</text>
<text x="50.2" y="141.1">1</text>
<text x="57.9" y="141.1">2</text>
<text x="152.5" y="155.4">4</text>
<text x="155.3" y="150.6" transform="rotate(-90 155.3 150.6)">5</text>
<text x="156.6" y="150.6" transform="rotate(-90 156.6 150.6)">6</text>
<text x="157.9" y="150.6" transform="rotate(-90 157.9 150.6)">7</text>
<text x="159.2" y="150.6" transform="rotate(-90 159.2 150.6)">8</text>
<text x="228.9" y="154">1</text>
<text x="236.6" y="154">2</text>
<text x="156.6" y="158.3" transform="rotate(-90 156.6 158.3)">1</text>
<text x="157.9" y="158.3" transform="rotate(-90 157.9 158.3)">2</text>
<text x="159.2" y="158.3" transform="rotate(-90 159.2 158.3)">3</text>
<text x="105.2" y="167">11</text>
<text x="105.9" y="164.4">2</text>
<text x="120" y="164.4">3</text>
<text x="120" y="167">14</text>
<text x="156.6" y="164.8" transform="rotate(-90 156.6 164.8)">5</text>
<text x="228.9" y="163.2">1</text>
<text x="236.6" y="163.2">2</text>
<text x="105.9" y="170.9">4</text>
<text x="120" y="169.6">13</text>
<text x="120" y="172.2">12</text>
<text x="153.8" y="169.6">4</text>
<text x="157.9" y="174" transform="rotate(-90 157.9 174)">1</text>
<text x="159.2" y="174" transform="rotate(-90 159.2 174)">2</text>
<text x="160.5" y="174" transform="rotate(-90 160.5 174)">3</text>
<text x="105.9" y="176.1">7</text>
<text x="105.9" y="179.9">6</text>
<text x="120" y="174.8">9</text>
<text x="120" y="177.4">5</text>
<text x="120" y="179.9">10</text>
<text x="105.9" y="183.8">1</text>
<text x="120" y="183.8">8</text>
<text x="113.9" y="187.5" transform="rotate(-90 113.9 187.5)">15</text>
</g>
<g font-size="1.2" fill="#004080">
<text x="90" y="25.1">VIN</text>
<text x="90" y="29">GND</text>
<text x="94.6" y="25.1">VOUT</text>
<text x="214.4" y="26.5">VIN</text>
<text x="218.8" y="26.5">VOUT</text>
<text x="90" y="32.9">EN</text>
<text x="96.2" y="32.9">NC</text>
<text x="214.4" y="30.4">GND</text>
<text x="214.4" y="34.3">EN</text>
<text x="220.5" y="34.3">NC</text>
<text x="108.2" y="165.1">TON</text>
<text x="108.2" y="167.6">TRIP</text>
<text x="115.2" y="165.1">VOUT</text>
<text x="115.4" y="167.6">VBST</text>
<text x="108.2" y="171.5">V5FILT</text>
<text x="115.2" y="170.3">DRVH</text>
<text x="117.1" y="172.9">LL</text>
<text x="108.2" y="176.8">GND</text>
<text x="115.3" y="175.4">DRVL</text>
<text x="116.2" y="178.1">VFB</text>
<text x="108.2" y="184.5">EN_PSV</text>
<text x="108.2" y="180.6">PGOOD</text>
<text x="114.5" y="184.6" transform="rotate(-90 114.5 184.6)">TH</text>
<text x="114.5" y="180.6">V5DRV</text>
<text x="115.1" y="184.5">PGND</text>
</g>
<text font-size="1.2" fill="#f00" x="163.7" y="169.7" transform="rotate(90 163.7 169.7)">Si7726DN 30V 14.9A POWERPACK</text>
<g font-size="1.1" fill="#f00">
<text x="244" y="5.8">10,12,19,21,22,25,26</text>
<text x="256.2" y="5.8">1.5V</text>
<text x="37.3" y="25.1">9,10,12,13,27,28,29,30,31,32,33,34,35,46,47</text>
<text x="62.3" y="25.1">3VA</text>
<text x="133" y="25.1">1.8V</text>
<text x="141.1" y="25.1">22,44</text>
<text x="151.3" y="26.3">9,10,12,13,27,28,29,30,31,32,33,34,35,46,47</text>
<text x="176.3" y="26.3">3VA</text>
<text x="270.3" y="26.3">1.5 VA</text>
<text x="278.4" y="26.3">30</text>
<text x="49.9" y="43.2">10,12,14,29,32</text>
<text x="58.8" y="43.2">SUSB#</text>
<text x="234.7" y="132.7">15,16,18,19,21,22,24,27,30</text>
<text x="250.3" y="132.7">1.05VS</text>
<text x="12.5" y="141.6">8,9,10,12,13,14,31,45</text>
<text x="25.1" y="141.6">DCIN</text>
<text x="79.4" y="143.3">9,10,12,13,14,30,33,34,35,45,46</text>
<text x="97.6" y="143.3">5VA</text>
<text x="160.6" y="153.9">Q64</text>
<text x="160.6" y="151.4">IRFH3707TRPbF 30V 10.2A PQFN 8P</text>
<text x="27" y="171.5">10,12,13,14,15,17,19,22,24,25,26,27,28,29,30,31,32,33,34,35,36,41,44,45</text>
<text x="67.8" y="171.5">3VS</text>
<text x="163.2" y="168.8">Q66</text>
<text x="39.6" y="184.4">10,12,14,29,32</text>
<text x="48.4" y="184.4">SUSB#</text>
<text x="59.3" y="183">32</text>
<text x="61.4" y="183">1.05VS_PWRGD</text>
<text x="86.3" y="182.5">GND_1.05VS</text>
<text x="191.2" y="191.5">GND_1.05VS</text>
<text x="112.2" y="195.4">GND_1.05VS</text>
<text x="138.1" y="195.4">GND_1.05VS</text>
</g>
<g font-size="1.1" fill="#000080">
<text x="261.6" y="16.6">R626</text>
<text x="261.6" y="17.9">0-5%-1/16W-0402_NU</text>
<text x="89.3" y="23.1">U36</text>
<text x="213.7" y="24.4">U43</text>
<text x="72.6" y="30.9">C782</text>
<text x="85.5" y="34.8">G9091-180T11U 1.8V SOT-23 5P GMT</text>
<text x="114" y="30.9">C781</text>
<text x="195.6" y="33.4">R631</text>
<text x="68.7" y="41.2">1K-1%-1/16W-0402</text>
<text x="195.6" y="36.1">1K-1%-1/16W-0402</text>
<text x="209.8" y="36.1">G9091-150T11U 1.5V SOT-23 5P GMT</text>
<text x="69.9" y="42.5">R487</text>
<text x="50.5" y="128">BU6_POWERPAD_2A</text>
<text x="51.8" y="126.7">PAD17</text>
<text x="51.8" y="137.1">PAD10</text>
<text x="50.5" y="138.4">BU6_POWERPAD_2A</text>
<text x="84.2" y="146.1">C852</text>
<text x="90.7" y="146.1">C861</text>
<text x="69.9" y="150">C846</text>
<text x="101" y="153.9">R634</text>
<text x="101" y="155.2">300 1% 1/10W 0603</text>
<text x="229.3" y="151.4">BU6_POWERPAD_2A</text>
<text x="230.5" y="150">PAD18</text>
<text x="106.2" y="161.7">300K-1%-1/16W-0402</text>
<text x="111.4" y="158.5">R635</text>
<text x="178.7" y="161.7">1uH 11A PCMC063T-1R0MN</text>
<text x="183.9" y="159.1">L66</text>
<text x="229.3" y="160.4">BU6_POWERPAD_2A</text>
<text x="230.5" y="159.1">PAD6</text>
<text x="85.5" y="165.6">7.5K 1% 1/16W 0402</text>
<text x="133.4" y="165.6">R649</text>
<text x="139.9" y="165.6">0.1uF 25V 10% 0603 X7R</text>
<text x="142.5" y="166.9">C893</text>
<text x="89.3" y="170.8">R659</text>
<text x="129.5" y="168.1">0-5%-1/16W-0402</text>
<text x="168.4" y="169.5">4.7 5% 1/16W 0402_NU</text>
<text x="172.3" y="168.1">R657</text>
<text x="181.3" y="173.4">21K-1%-1/10W-0603</text>
<text x="189.1" y="172">R638</text>
<text x="205.9" y="169.5">C870</text>
<text x="222.7" y="172">C851</text>
<text x="62.8" y="178.6">10K-5%-1/16W-0402</text>
<text x="72.2" y="177.3">R636</text>
<text x="91.9" y="177.3">1uF 6.3V 10% 0402 X5R</text>
<text x="93.2" y="174.7">C860</text>
<text x="125.6" y="182.5">C894</text>
<text x="125.6" y="183.7">1uF 6.3V 10% 0402 X5R</text>
<text x="170.9" y="181.1">C892</text>
<text x="180" y="185">51.1K 1% 1/16W 0402</text>
<text x="187.8" y="182.5">R637</text>
<text x="57.3" y="190.2">0.1uF 10V 10% 0402 X7R</text>
<text x="58.2" y="186.4">4.7K-5%-1/16W-0402</text>
<text x="59.6" y="187.6">R640</text>
<text x="68.4" y="188.9">C877</text>
<text x="74.8" y="188.9">51.1K 1% 1/16W 0402</text>
<text x="83.9" y="187.6">R643</text>
<text x="97.1" y="188.9">TPS51117RGYR QFN 14P TI</text>
<text x="102.3" y="187.6">U47</text>
<text x="142.5" y="188.9">R350</text>
<text x="142.5" y="192.8">SHORT-0603-PWR</text>
</g>
<g font-size="1.1">
<text x="89.3" y="36.1">6019B0524401</text>
<text x="213.7" y="37.3">6019B0524101</text>
<text x="126.9" y="172">change to 0603 1%</text>
<text x="102.3" y="190.2">6019B0093302</text>
<text x="260.3" y="194.1">TITLE</text>
<text x="216.3" y="201.8">CHANGE by</text>
<text x="226.6" y="201.8">S-H Chung</text>
<text x="237" y="201.8">DATE</text>
<text x="243.5" y="201.8">Tuesday, May 26, 2009</text>
<text x="260.6" y="200.6">Custom</text>
<text x="261.6" y="199.3">SIZE</text>
<text x="265.5" y="201.8">SHEET</text>
<text x="266.5" y="199.3">CODE</text>
<text x="266.8" y="200.6">CS</text>
<text x="273.3" y="200.6">D-CS-1310A2264501-ALG</text>
<text x="275.9" y="199.3">DOC.NUMBER</text>
<text x="277.2" y="201.8">11</text>
<text x="282.3" y="201.8">of</text>
<text x="287.5" y="201.8">47</text>
<text x="288.9" y="200.6">A03</text>
<text x="288.9" y="199.3">REV</text>
</g>
<g font-size="1.1" fill="#00f">
<text x="158.2" y="155.7">S</text>
<text x="158.2" y="153.5">D</text>
<text x="154.7" y="156.3">G</text>
<text x="159.5" y="170.5">S</text>
<text x="159.5" y="168.3">D</text>
<text x="205.1" y="173.6">+</text>
</g>
<g font-size="1" fill="#00f">
<text x="159.2" y="168" transform="rotate(-90 159.2 168)">7</text>
<text x="160.6" y="168" transform="rotate(-90 160.6 168)">8</text>
<text x="161.8" y="168" transform="rotate(-90 161.8 168)">9</text>
<text x="156.7" y="168.1" transform="rotate(-90 156.7 168.1)">5</text>
<text x="157.9" y="168.1" transform="rotate(-90 157.9 168.1)">6</text>
</g>
<g font-size=".9">
<text x="30.4" y=".9">5</text>
<text x="88.6" y=".9">4</text>
<text x="147" y=".9">3</text>
<text x="205.2" y=".9">2</text>
<text x="263.6" y=".9">1</text>
<text x=".3" y="27.1">4</text>
<text x="293.1" y="27.1">4</text>
<text x=".3" y="77.3">3</text>
<text x="293.1" y="77.3">3</text>
<text x=".3" y="127.5">2</text>
<text x="293.1" y="127.5">2</text>
<text x=".3" y="177.7">1</text>
<text x="293.1" y="177.7">1</text>
<text x="30.4" y="203">5</text>
<text x="88.6" y="203">4</text>
<text x="147" y="203">3</text>
<text x="205.2" y="203">2</text>
<text x="263.6" y="203">1</text>
</g>
</svg>
